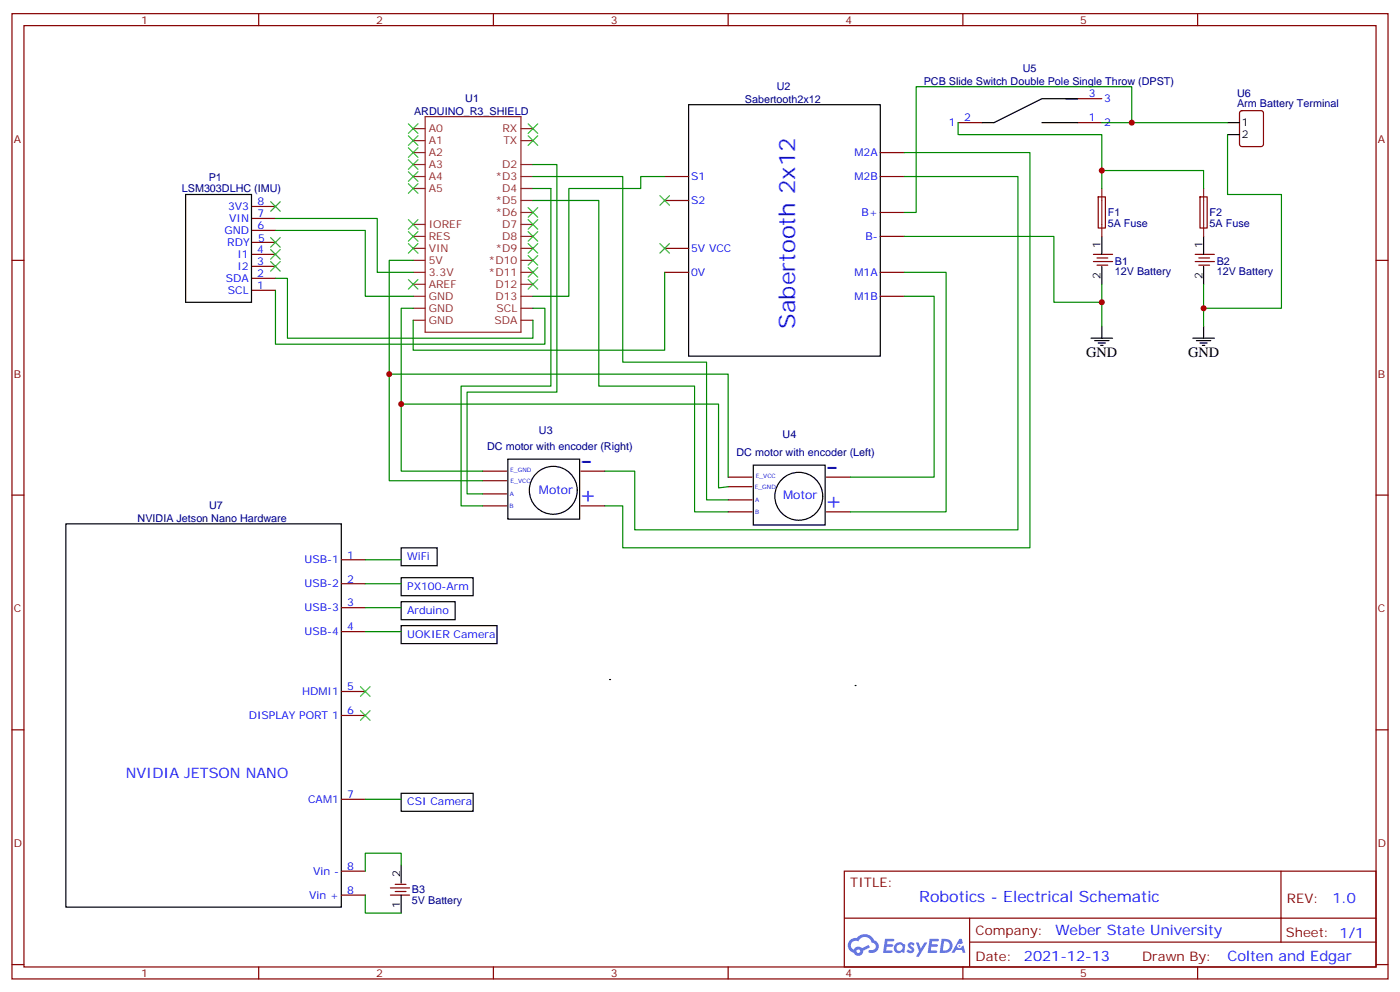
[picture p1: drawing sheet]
<svg xmlns="http://www.w3.org/2000/svg" width="412mm" height="292mm" viewBox="0 0 412 292" stroke-linecap="round" stroke-linejoin="round" font-family="sans-serif">
<g fill="none" stroke="#870000" stroke-width=".35">
<path d="M3.5 4h405.4v284.4h-405.4zM7.1 7.5h398.2v277.3h-398.2zM76.2 4v3.5M145.3 4v3.5M214.5 4v3.5M283.6 4v3.5M352.8 4v3.5M3.5 76.7h3.6M405.3 76.7h3.6M3.5 145.8h3.6M405.3 145.8h3.6M3.5 215h3.6"/>
<path d="M405.3 215h3.6M248.7 256.6h156.6v28.2h-156.6zM377.3 256.6v20.9M248.7 270.5h156.5M285.6 277.5h119.6M285.6 270.5v14.1M3.5 284.1h3.6M76.2 284.8v3.6M145.3 284.8v3.6M214.5 284.8v3.6M283.6 284.8v3.6M352.8 284.8v3.6"/>
<path d="M405.3 284.1h3.6"/>
</g>
<g fill="#5487ff">
<path d="M267.7 277.8a1.22 1.22 0 0 1 1.7 .3l-.4 .5a.47 .47 0 0 0-.3-.4 .47 .47 0 0 0-.5 .2l.1 .2a1.14 1.14 0 0 1 .8 1.8 1.14 1.14 0 0 1-1.9 0l-.2-.2 .5-.5 .7 .4a.29 .29 0 0 0 .3-.3 .29 .29 0 0 0-.2-.3 1.04 1.04 0 0 1-.6-1.7z"/>
<path d="M260.7 276.5h2.4l.3 .2-.2 .5-1.8 .1-.1 .8h1.5l.3 .4-.3 .4h-1.6l-.2 1.1h1.7l.2 .3-.2 .3-2.6 .1z"/>
<path d="M273.8 276.5h2.4l.3 .2-.1 .5-1.8 .1-.2 .8h1.6l.3 .4-.4 .4h-1.6l-.1 1.1h1.7l.2 .3-.2 .3-2.6 .1z"/>
<path d="M282.6 276.5h.7l.3 1.3-.6 .3a.69 .69 0 0 0-1 .3 .69 .69 0 0 0 .4 1 .69 .69 0 0 0 .9-.7l.5-.2 .6 2.2h-.8l-.2-.9h-1.8l-.5 .9h-.8z"/>
<path d="M269.8 277.6h.8l.6 1.8 1.1-1.8h.9l-2.6 4.2h-.8l.9-1.5z"/>
<path d="M277.4 276.5l-.6 4.2h1.3a2.11 2.11 0 0 0 2.5-2.1 2.11 2.11 0 0 0-2.5-2.1zM278.1 277.3a1.39 1.39 0 0 1 1.7 1.4 1.39 1.39 0 0 1-1.8 1.3h-.3z"/>
<path d="M263.7 278.2a1.54 1.54 0 0 0-.1 2.1 1.54 1.54 0 0 0 2.2 .1l.6 .3 .3-2.3-.2-.3h-.4a1.49 1.49 0 0 0-2.4 .1zM264 279.2a.94 .94 0 0 1 1.8 0 .94 .94 0 0 1-1.8 0z"/>
<path d="M250.4 276.9a2.18 2.18 0 0 0 1.1 3.7 1.44 1.44 0 0 0 1.6 .9 1.44 1.44 0 0 0 1.2-1.4l2-1-.5-.8-1.9 1a1.47 1.47 0 0 0-2.4 .4 1.39 1.39 0 0 1-.7-1.9 1.39 1.39 0 0 1 2-.5 2.12 2.12 0 0 1 2.2-1.3 2.12 2.12 0 0 1 1.9 1.7 1.14 1.14 0 0 1 1.1 1.4 1.14 1.14 0 0 1-1.7 .7 .43 .43 0 0 0-.5 .4 .43 .43 0 0 0 .4 .5 1.98 1.98 0 0 0 2.5-1.2 1.98 1.98 0 0 0-1.2-2.6 3.1 3.1 0 0 0-5.3-.6l-.9 .1zM252.3 280.2a.55 .55 0 0 1 1.1 0 .55 .55 0 0 1-1.1 0z"/>
<circle cx="282.6" cy="278.6" r=".26"/>
</g>
<g fill="none" stroke="#8c2424" stroke-width=".35">
<path d="M121.7 37.9h3.5M125.2 34.4h28.3v63.5h-28.3zM153.5 37.9h3.5M121.7 41.4h3.5M121.7 48.5h3.5M121.7 52h3.5M121.7 55.5h3.5M121.7 44.9h3.5M153.5 41.4h3.5M153.5 48.5h3.5M153.5 52h3.5M153.5 55.5h3.5"/>
<path d="M153.5 59.1h3.5M324.6 55.5v14.1M354.5 55.5v14.1M121.7 66.1h3.5M121.7 69.6h3.5M121.7 73.2h3.5M121.7 76.7h3.5M153.5 62.6h3.5M153.5 66.1h3.5M153.5 69.6h3.5M153.5 73.2h3.5M153.5 76.7h3.5"/>
<path d="M121.7 80.2h3.5M121.7 83.7h3.5M121.7 87.3h3.5M121.7 90.8h3.5M121.7 94.3h3.5M153.5 80.2h3.5M153.5 83.7h3.5M153.5 87.3h3.5M153.5 90.8h3.5M153.5 94.3h3.5"/>
</g>
<g fill="none" stroke="#000" stroke-width=".35">
<path d="M202.8 30.8h56.5v74.1h-56.5zM306.9 36.1h10.6M314 29.1h3.5h-10.6l-14.1 7h-3.5M361.6 36.1h3.5M361.6 39.7h3.5M54.7 57.3h19.4v31.7h-19.4zM324.6 69.6v5.3M324.6 78.5v5.2M354.5 69.6v5.3M354.5 78.5v5.2M321.4 99.6h6.3M324.6 96.1v3.5"/>
<path d="M351.4 99.6h6.3M354.5 96.1v3.5M322.4 100.3h4.3M323.5 101h2.1M324.2 101.7h.7M352.4 100.3h4.3M353.5 101h2.1M354.2 101.7h.7M149.6 135.3h21.1v17.6h-21.1zM221.9 137h21.2v17.7h-21.2zM19.4 154.3h81.1v112.9h-81.1zM118.2 161.4h10.6v5.3h-10.6z"/>
<path d="M118.2 170.2h21.1v5.3h-21.1zM118.2 177.2h15.9v5.3h-15.9zM118.2 184.3h28.2v5.3h-28.2zM118.2 233.7h21.1v5.3h-21.1zM118.2 254.8v5.3M118.2 263.7v5.3"/>
<circle cx="163" cy="144.4" r="7.1"/>
<circle cx="235.3" cy="146.2" r="7.1"/>
</g>
<g fill="none" stroke="#870000" stroke-width=".35">
<path d="M282.2 36.1h7.1M317.5 36.1h7.1M317.5 29.1h7.1M365.4 32.8l.4-.2h5.7l.6 .4 .1 9.5-.5 .6-5.9 .1-.6-.5-.1-9.4zM195.8 52h7M195.8 59.1h7M259.3 52h7M259.3 44.9h7M323.5 58h2.1v9.2l-2.1-.1zM353.5 58h2.1v9.2l-2.1-.1zM74.1 74.9h7M74.1 78.5h7"/>
<path d="M74.1 71.4h7M74.1 67.9h7M74.1 64.3h7M74.1 60.8h7M195.8 73.2h7M259.3 62.6h7M259.3 69.6h7M322.1 74.9h5.6M322.1 77h5.6M323.1 76h3.2M323.1 78.1h3.2M352.1 74.9h5.6"/>
<path d="M352.1 77h5.6M353.1 76h3.2M353.1 78.1h3.2M74.1 85.5h7M74.1 82h7M195.8 80.2h7M259.3 80.2h7M259.3 87.3h7M142.2 138.8h7M171.1 138.8h7.1M142.2 149h7M142.2 141.6h7"/>
<path d="M142.2 145.5h7M171.1 149h7.1M214.5 150.8h7M214.5 140.5h7M214.5 143.4h7M214.5 147.2h7M243.4 150.8h7.1M243.4 140.5h7.1M100.5 164.9h7.1M100.5 171.9h7.1M100.5 179h7.1M100.5 186.1h7.1"/>
<path d="M100.5 203.7h7.1M100.5 210.7h7.1M100.5 235.4h7.1M100.5 256.6h7.1M100.5 263.7h7.1M115 263.7h5.6M115 261.5h5.6M116.4 262.6h3.2M116.4 260.5h3.2"/>
</g>
<g fill="#000">
<circle cx="179.6" cy="200.2" r=".18"/>
<circle cx="251.9" cy="201.9" r=".18"/>
</g>
<g fill="none" stroke="#008700" stroke-width=".35">
<path d="M282.2 36.1v3.6h42.4v15.8M324.6 36.1h8.8v-10.6h-63.5v37.1h-3.6M333.4 36.1h28.2M361.6 39.7v17.6h15.9v33.5h-23M157 48.5h7v67h-26.4v30h4.6M157 55.5h5.3v58.2h-26.5v35.3h6.4M157 52h26.4v54.7h24.7v40.5h6.4M157 59.1h19.4v54.6h28.2v37.1h9.9M195.8 52h-7.1v3.5h-21.1v31.8h-10.6M266.3 52h33.6v104.1h-112.9v-17.3h-8.8M266.3 44.9h37.1v116.5h-120v-12.4h-5.2M324.6 50.2h29.9v5.3"/>
<path d="M81.1 64.3h30v15.9h10.6M81.1 67.9h26.5v19.4h14.1M121.7 76.7h-7v64.9h27.5M266.3 69.6h44.1v19.4h14.2v-5.3M81.1 85.5v15.9h79.4v-10.6h-3.5M81.1 82h3.6v17.6h72.3v-5.3M121.7 90.8h-3.5v48h24M195.8 80.2v23h-74.1v-8.9M266.3 87.3h8.9v53.2h-24.7M266.3 80.2h12.4v70.6h-28.2M324.6 89v7.1M354.5 83.7v12.4"/>
<path d="M114.7 110.2h99.8v30.3M118.2 119h93.5v24.7l2.8-.3M107.6 164.9h10.6M107.6 171.9h10.6M107.6 179h10.6M107.6 186.1h10.6M107.6 235.4h10.6M118.2 254.8v-3.5h-10.6v5.3M107.6 263.7v5.3h10.6"/>
</g>
<g fill="none" stroke="#3c3" stroke-width=".35">
<path d="M120.3 36.5l2.8 2.8M123.1 36.5l-2.8 2.8M155.6 36.5l2.8 2.8M158.4 36.5l-2.8 2.8M79.7 59.4l2.8 2.8M82.5 59.4l-2.8 2.8M120.3 40l2.8 2.8M120.3 43.5l2.8 2.9M120.3 47.1l2.8 2.8M120.3 50.6l2.8 2.8M120.3 54.1l2.8 2.8M123.1 40l-2.8 2.8"/>
<path d="M123.1 43.5l-2.8 2.9M123.1 47.1l-2.8 2.8M123.1 50.6l-2.8 2.8M123.1 54.1l-2.8 2.8M155.6 40l2.8 2.8M158.4 40l-2.8 2.8M194.4 57.6l2.8 2.9M197.2 57.6l-2.8 2.9M79.7 70l2.8 2.8M79.7 73.5l2.8 2.8M79.7 77l2.8 2.9M82.5 70l-2.8 2.8"/>
<path d="M82.5 73.5l-2.8 2.8M82.5 77l-2.8 2.9M120.3 64.7l2.8 2.8M120.3 68.2l2.8 2.8M120.3 71.8l2.8 2.8M123.1 71.8l-2.8 2.8M123.1 64.7l-2.8 2.8M123.1 68.2l-2.8 2.8M155.6 78.8l2.8 2.8M155.6 61.2l2.8 2.8M155.6 64.7l2.8 2.8M155.6 68.2l2.8 2.8"/>
<path d="M155.6 71.8l2.8 2.8M155.6 75.3l2.8 2.8M158.4 78.8l-2.8 2.8M158.4 61.2l-2.8 2.8M158.4 64.7l-2.8 2.8M158.4 68.2l-2.8 2.8M158.4 71.8l-2.8 2.8M158.4 75.3l-2.8 2.8M194.4 71.8l2.8 2.8M197.2 71.8l-2.8 2.8M120.3 82.3l2.8 2.9M123.1 82.3l-2.8 2.9"/>
<path d="M155.6 82.3l2.8 2.9M158.4 82.3l-2.8 2.9M106.2 202.3l2.8 2.8M106.2 209.3l2.8 2.9M109 202.3l-2.8 2.8M109 209.3l-2.8 2.9"/>
</g>
<g fill="#c00">
<circle cx="114.7" cy="110.2" r=".88"/>
<circle cx="118.2" cy="119" r=".88"/>
<circle cx="324.6" cy="89" r=".88"/>
<circle cx="333.4" cy="36.1" r=".88"/>
<circle cx="324.6" cy="50.2" r=".88"/>
<circle cx="354.5" cy="90.8" r=".88"/>
</g>
<g font-size="9.5" fill="#00f">
<text x="170.7" y="138.4">-</text>
<text x="243" y="140.2">-</text>
</g>
<g font-size="6.7" fill="#00f">
<text x="234.2" y="96.9" transform="rotate(-90 234.2 96.9)">Sabertooth 2x12</text>
<text x="170.6" y="148">+</text>
<text x="242.9" y="149.7">+</text>
</g>
<text font-size="4.6" fill="#00f" x="270.8" y="265.6">Robotics - Electrical Schematic</text>
<g font-size="4.2">
<text x="320" y="105.3">GND</text>
<text x="350" y="105.3">GND</text>
</g>
<g font-size="4.2" fill="#00f">
<text x="37" y="229.1">NVIDIA JETSON NANO</text>
<text x="392.5" y="265.9">1.0</text>
<text x="310.9" y="275.4">Weber State University</text>
<text x="301.6" y="283.1">2021-12-13</text>
<text x="361.6" y="283.1">Colten and Edgar</text>
</g>
<g font-size="3.9" fill="#800">
<text x="250.5" y="261.2">TITLE:</text>
<text x="379.1" y="265.9">REV:</text>
<text x="287.4" y="275.4">Company:</text>
<text x="378.7" y="276">Sheet: 1/1</text>
<text x="287.4" y="283.1">Date:</text>
<text x="336.4" y="283.2">Drawn By:</text>
</g>
<g font-size="3.5" fill="#00f">
<text x="158.7" y="145.5">Motor</text>
<text x="230.7" y="146.9">Motor</text>
</g>
<g font-size="3.2" fill="#800">
<text x="41.6" y="7">1</text>
<text x="110.8" y="7">2</text>
<text x="179.9" y="7">3</text>
<text x="249.1" y="7">4</text>
<text x="318.2" y="7">5</text>
<text x="4.1" y="42.1">A</text>
<text x="405.9" y="42.1">A</text>
<text x="4.1" y="111.3">B</text>
<text x="405.9" y="111.3">B</text>
<text x="4.1" y="180.4">C</text>
<text x="405.9" y="180.4">C</text>
<text x="4.1" y="249.6">D</text>
<text x="405.9" y="249.6">D</text>
<text x="41.6" y="287.8">1</text>
<text x="110.8" y="287.8">2</text>
<text x="179.9" y="287.8">3</text>
<text x="249.1" y="287.8">4</text>
<text x="318.2" y="287.8">5</text>
</g>
<g font-size="3.2" fill="#000080">
<text x="301.3" y="21.2">U5</text>
<text x="137.1" y="30">U1</text>
<text x="228.8" y="26.4">U2</text>
<text x="272.1" y="25">PCB Slide Switch Double Pole Single Throw (DPST)</text>
<text x="364.4" y="28.4">U6</text>
<text x="122" y="33.8">ARDUINO_R3_SHIELD</text>
<text x="219.4" y="30.2">Sabertooth2x12</text>
<text x="364.4" y="31.5">Arm Battery Terminal</text>
<text x="61.5" y="53.2">P1</text>
<text x="53.6" y="56.7">LSM303DLHC (IMU)</text>
<text x="326.3" y="63.8">F1</text>
<text x="356.3" y="63.8">F2</text>
<text x="326.3" y="66.9">5A Fuse</text>
<text x="356.3" y="66.9">5A Fuse</text>
<text x="328.4" y="77.9">B1</text>
<text x="358.4" y="77.9">B2</text>
<text x="328.4" y="81">12V Battery</text>
<text x="358.4" y="81">12V Battery</text>
<text x="158.7" y="127.8">U3</text>
<text x="230.5" y="129.1">U4</text>
<text x="143.5" y="132.6">DC motor with encoder (Right)</text>
<text x="217" y="134.3">DC motor with encoder (Left)</text>
<text x="61.6" y="149.9">U7</text>
<text x="40.5" y="153.6">NVIDIA Jetson Nano Hardware</text>
<text x="121.4" y="263">B3</text>
<text x="121.4" y="266.2">5V Battery</text>
</g>
<g font-size="3.2" fill="#00f">
<text x="320.8" y="28.7">3</text>
<text x="284" y="35.8">2</text>
<text x="320.8" y="35.8">1</text>
<text x="325.3" y="30.1">3</text>
<text x="279.5" y="37.2">1</text>
<text x="325.3" y="37.2">2</text>
<text x="251.7" y="46">M2A</text>
<text x="203.6" y="53.1">S1</text>
<text x="251.7" y="53.1">M2B</text>
<text x="67.2" y="61.9">3V3</text>
<text x="67.5" y="65.4">VIN</text>
<text x="75.8" y="64">7</text>
<text x="75.8" y="60.5">8</text>
<text x="203.6" y="60.1">S2</text>
<text x="253.8" y="63.6">B+</text>
<text x="66.1" y="68.9">GND</text>
<text x="75.8" y="67.5">6</text>
<text x="76" y="71.2">5</text>
<text x="255" y="70.7">B-</text>
<text x="66.9" y="72.6">RDY</text>
<text x="69.9" y="75.9">I1</text>
<text x="75.8" y="78">3</text>
<text x="75.8" y="74.5">4</text>
<text x="203.6" y="74.2">5V VCC</text>
<text x="66.5" y="83.1">SDA</text>
<text x="69.9" y="79.4">I2</text>
<text x="75.8" y="81.7">2</text>
<text x="203.6" y="81.3">0V</text>
<text x="251.7" y="81.3">M1A</text>
<text x="67.1" y="86.7">SCL</text>
<text x="75.8" y="85.2">1</text>
<text x="251.7" y="88.3">M1B</text>
<text x="89.7" y="165.9">USB-1</text>
<text x="102.3" y="164.5">1</text>
<text x="119.9" y="164.9">WiFi</text>
<text x="89.7" y="173">USB-2</text>
<text x="102.3" y="171.6">2</text>
<text x="119.9" y="173.7">PX100-Arm</text>
<text x="102.3" y="178.6">3</text>
<text x="89.7" y="180.1">USB-3</text>
<text x="102.3" y="185.7">4</text>
<text x="119.9" y="180.8">Arduino</text>
<text x="89.7" y="187.1">USB-4</text>
<text x="119.9" y="187.8">UOKIER Camera</text>
<text x="102.3" y="203.3">5</text>
<text x="89" y="204.8">HDMI1</text>
<text x="73.3" y="211.8">DISPLAY PORT 1</text>
<text x="102.3" y="210.4">6</text>
<text x="90.8" y="236.5">CAM1</text>
<text x="102.3" y="235.1">7</text>
<text x="119.9" y="237.2">CSI Camera</text>
<text x="92.2" y="257.7">Vin -</text>
<text x="102.3" y="256.3">8</text>
<text x="102.3" y="263.3">8</text>
<text x="91.1" y="264.7">Vin +</text>
</g>
<g font-size="3.2" fill="#8d2323">
<text x="126.3" y="38.9">A0</text>
<text x="148" y="38.9">RX</text>
<text x="126.3" y="42.5">A1</text>
<text x="126.3" y="46">A2</text>
<text x="148.3" y="42.5">TX</text>
<text x="126.3" y="49.5">A3</text>
<text x="126.3" y="53.1">A4</text>
<text x="145.9" y="53.1">*D3</text>
<text x="147.9" y="49.5">D2</text>
<text x="126.3" y="56.6">A5</text>
<text x="147.9" y="56.6">D4</text>
<text x="145.9" y="60.1">*D5</text>
<text x="145.9" y="63.6">*D6</text>
<text x="126.3" y="70.7">RES</text>
<text x="126.3" y="67.2">IOREF</text>
<text x="147.9" y="67.2">D7</text>
<text x="147.9" y="70.7">D8</text>
<text x="126.3" y="74.2">VIN</text>
<text x="126.3" y="77.8">5V</text>
<text x="143.9" y="77.8">*D10</text>
<text x="145.9" y="74.2">*D9</text>
<text x="126.3" y="81.3">3.3V</text>
<text x="143.9" y="81.3">*D11</text>
<text x="126.3" y="84.8">AREF</text>
<text x="126.3" y="88.3">GND</text>
<text x="145.9" y="84.8">D12</text>
<text x="145.9" y="88.3">D13</text>
<text x="126.3" y="91.9">GND</text>
<text x="126.3" y="95.4">GND</text>
<text x="145.6" y="95.4">SDA</text>
<text x="146.3" y="91.9">SCL</text>
</g>
<g font-size="3.2">
<text x="365.8" y="37.2">1</text>
<text x="365.8" y="40.7">2</text>
<text x="324.2" y="73.2" transform="rotate(-90 324.2 73.2)">1</text>
<text x="354.2" y="73.2" transform="rotate(-90 354.2 73.2)">1</text>
<text x="324.2" y="82.2" transform="rotate(-90 324.2 82.2)">2</text>
<text x="354.2" y="82.2" transform="rotate(-90 354.2 82.2)">2</text>
<text x="117.8" y="258.4" transform="rotate(-90 117.8 258.4)">2</text>
<text x="117.8" y="267.4" transform="rotate(-90 117.8 267.4)">1</text>
</g>
<g font-size="1.8" fill="#00f">
<text x="150.3" y="139.1">E_GND</text>
<text x="150.4" y="142.3">E_VCC</text>
<text x="222.6" y="140.9">E_VCC</text>
<text x="150.1" y="149.7">B</text>
<text x="150.1" y="146.2">A</text>
<text x="222.3" y="144.1">E_GND</text>
<text x="222.5" y="148">A</text>
<text x="222.5" y="151.5">B</text>
</g>
</svg>
